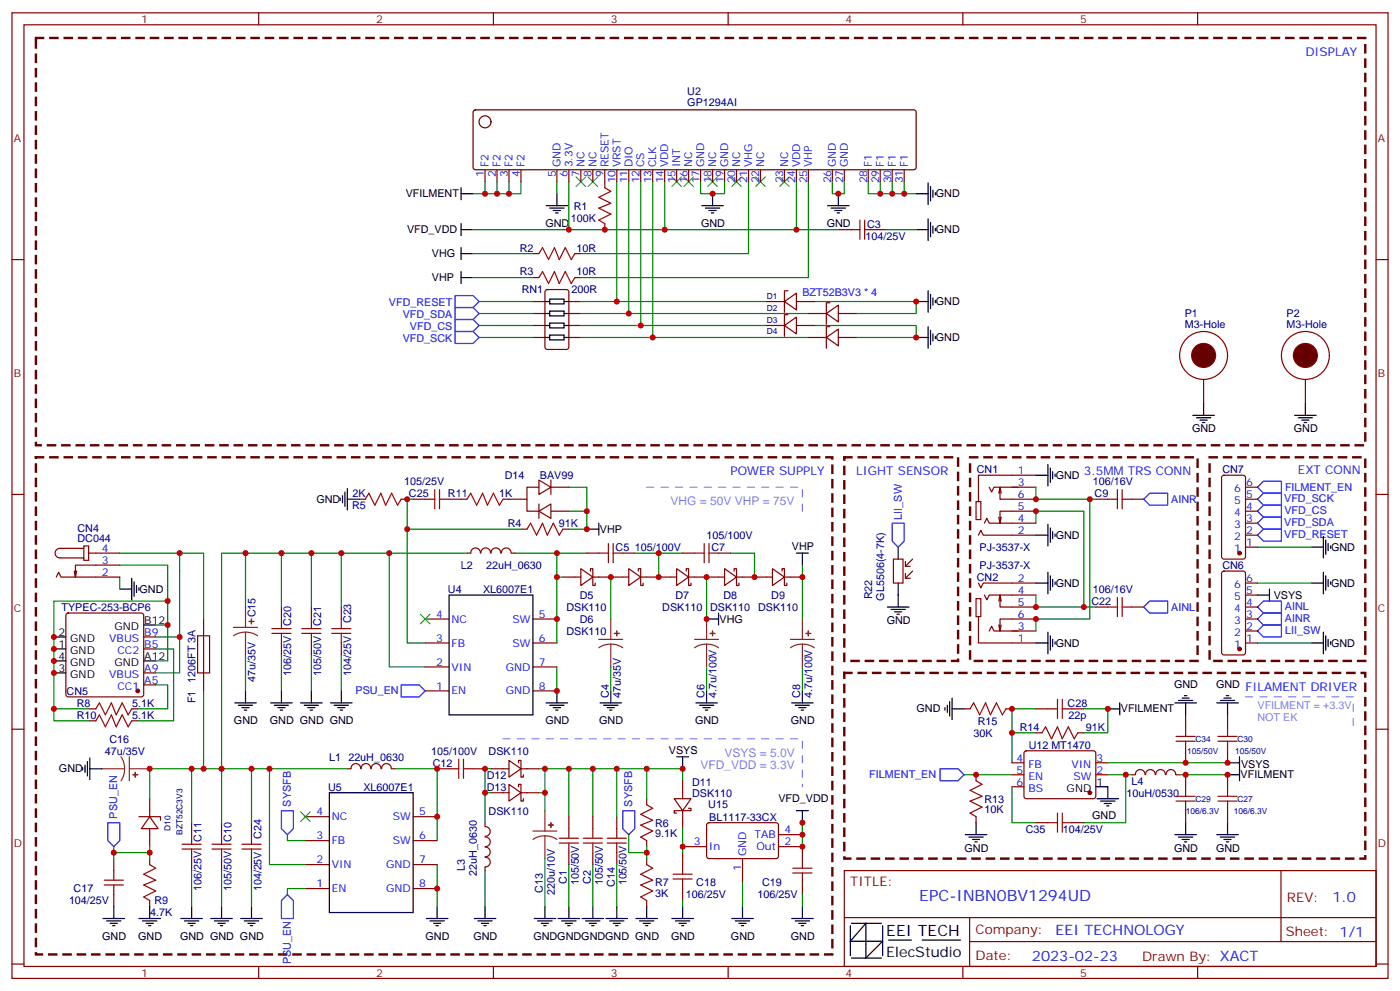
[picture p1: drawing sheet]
<svg xmlns="http://www.w3.org/2000/svg" width="412mm" height="292mm" viewBox="0 0 412 292" stroke-linecap="round" stroke-linejoin="round" font-family="sans-serif">
<g fill="none" stroke="#870000" stroke-width=".35">
<path d="M3.5 3.8h405.4v284.3h-405.4zM7.1 7.3h398.2v277.3h-398.2zM76.2 3.8v3.5M145.3 3.8v3.5M214.5 3.8v3.5M283.6 3.8v3.5M352.8 3.8v3.5M178.2 53.5v1.8M3.5 76.4h3.6M157 74.7h1.7M169.3 74.7h1.8M178.2 65.9v1.7"/>
<path d="M246.9 67.6h3.6M257.5 67.6h3.6M405.3 76.4h3.6M157 81.7h1.7M157 88.8h3.5M157 92.3h3.5M157 95.8h3.5M157 99.4h3.5M160.7 85.5l.5-.2h5.7l.6 .4 .1 16.5-.5 .6-5.9 .1-.6-.5-.1-16.4zM167.6 88.8h3.5M167.6 92.3h3.5M167.6 95.8h3.5"/>
<path d="M167.6 99.4h3.5M169.3 81.7h1.8M225.8 88.8h5.3M225.8 95.8h5.3M231.1 88.8l3.5-2.5v5zM231.1 95.8l3.5-2.4v4.9zM232.1 85.6h-1v6.4M232.1 92.7h-1v6.3M234.6 88.8h5.3M234.6 95.8h5.3M238.1 92.3h5.3M238.1 99.4h5.3"/>
<path d="M243.4 92.3l3.5-2.4v4.9zM243.4 99.4l3.5-2.5v4.9zM244.5 89.1h-1.1v6.4M244.5 96.2h-1.1v6.4M246.9 92.3h5.3M246.9 99.4h5.3M305.2 139.9h-17v7.8M3.5 145.6h3.6M287.5 147.7h1.4v5.3h-1.4zM288.2 157.6l.7-1.4 .7 1.4h15.6M290 154.1l.7-1.5 .7 1.5h13.8M291.4 143.5l.7 1.4 .7-1.4h7.1"/>
<path d="M294.2 145.2l.4-1.7v3.5h10.6M294.2 152.3l.4 1.8M294.6 143.5l.3 1.7M298.1 143.5h7.1M305.2 150.5h-10.6v3.6l.3-1.8M322.8 147h3.5M333.4 147h3.5M360.1 140.2l.4-.3h5.7l.6 .5 .1 23.5-.5 .7h-5.9l-.6-.4-.1-23.5zM366.9 147h3.5M366.9 143.5h3.5M366.9 150.5h3.5M366.9 154.1h3.5"/>
<path d="M366.9 157.6h3.5M405.3 145.6h3.6M82.9 178.8v3.5M91.7 178.8v3.5M100.5 178.8v3.5M137.6 162.9h1M138.7 162.9a1.41 1.41 0 0 1 1.4-1.6 1.41 1.41 0 0 1 1.4 1.6M141.7 162.9a1.41 1.41 0 0 1 1.4-1.6 1.41 1.41 0 0 1 1.4 1.6M144.7 162.9a1.41 1.41 0 0 1 1.4-1.6 1.41 1.41 0 0 1 1.4 1.6M147.7 162.9a1.41 1.41 0 0 1 1.4-1.6 1.41 1.41 0 0 1 1.4 1.6M150.6 162.9h1.1M165.8 169.9h5.3"/>
<path d="M171.1 167.5l3.5 2.4-3.5 2.5zM172.9 162.9h3.5M173.9 168.2v-.7h.7v4.9h.7v-.7M174.6 169.9h10.6M183.4 162.9h3.6M185.2 167.5l3.5 2.4-3.5 2.5zM188 168.2v-.7h.7v4.9h.7v-.7M188.7 169.9h10.6M199.3 167.5l3.5 2.4-3.5 2.5zM201.1 162.9h3.5M202.1 168.2v-.7h.7v4.9h.8v-.7M202.8 169.9h10.6"/>
<path d="M211.7 162.9h3.5M213.4 167.5l3.6 2.4-3.6 2.5zM216.3 168.2v-.7h.7v4.9h.7v-.7M217 169.9h10.5M227.5 167.5l3.6 2.4-3.6 2.5zM230.4 168.2v-.7h.7v4.9h.7v-.7M231.1 169.9h5.3M263.2 164.6h2.8v7.1h-2.8zM266.7 168.9v1.4h1.4M266.7 165.3v1.5h1.4M268.8 168.2l-2.1 2.1M268.8 164.6l-2.1 2.2"/>
<path d="M287.5 176.3h1.4v5.3h-1.4zM288.2 171.7l.7 1.4 .7-1.4h15.6M290 175.2l.7 1.4 .7-1.4h13.8M294.6 175.2l-.4 1.8M294.9 177l-.3-1.8v3.6h10.6M322.8 178.8h3.5M333.4 178.8h3.5M360.1 168.4l.4-.2h5.7l.6 .4 .1 23.6-.5 .6-5.9 .1-.6-.5-.1-23.5zM366.9 178.8h3.5M366.9 175.2h3.5M366.9 171.7h3.5M366.9 161.1h3.5"/>
<path d="M19.6 180.7l.5-.2h21.5l.5 .2 .2 .5v23.3l-.2 .5-.5 .2h-21.5l-.5-.2-.2-.5v-23.3zM42.3 198.2h3.6M42.3 191.1h3.6M42.3 187.6h3.6M58.2 187.2h3.5v11h-3.5zM60 182.3v21.1M82.9 189.3v3.6M91.7 189.3v3.6M100.5 189.3v3.6M125.2 196.4h7.1M125.2 189.3h7.1M125.2 182.3h7.1"/>
<path d="M157 196.4h7M157 189.3h7M157 182.3h7M288.2 181.6v7.7h17M291.4 185.8l.7-1.4 .7 1.4h7.1M294.9 184l-.3 1.8M298.1 185.8h7.1M305.2 182.3h-10.6v3.5l-.4-1.8M366.9 189.3h3.5M366.9 182.3h3.5M366.9 185.8h3.5M3.5 214.7h3.6"/>
<path d="M26.5 208.7h1.7M26.5 212.3h1.7M38.8 208.7h1.8M38.8 212.3h1.8M42.3 201.7h3.6M125.2 203.4h7.1M157 203.4h7M284 208.7h1.8M296.3 208.7h1.8M305.2 215.8h1.7M305.2 208.7h3.5M315.7 208.7h3.6"/>
<path d="M317.5 215.8h1.8M349.2 210.5v3.5M361.6 210.5v3.5M405.3 214.7h3.6M44.1 235.2v5.3M106.2 226.4a1.41 1.41 0 0 0-1.4-1.6 1.41 1.41 0 0 0-1.4 1.6h-1.1M106.4 226.4a1.41 1.41 0 0 1 1.4-1.6 1.41 1.41 0 0 1 1.4 1.6M109.4 226.4a1.41 1.41 0 0 1 1.4-1.6 1.41 1.41 0 0 1 1.4 1.6M112.4 226.4a1.41 1.41 0 0 1 1.4-1.6 1.41 1.41 0 0 1 1.4 1.6M115.4 226.4h1M128.8 226.4h3.5M139.3 226.4h3.6"/>
<path d="M144.6 226.4h5.3M144.6 233.4h5.3M149.9 223.9l3.6 2.5-3.6 2.4zM149.9 231l3.6 2.4-3.6 2.5zM152.8 224.6v-.7h.7v4.9h.7v-.7M152.8 231.7v-.7h.7v4.9h.7v-.7M153.5 226.4h5.2M153.5 233.4h5.2M190.5 235.2v1.8M198.6 235.2h5l-2.5 3.5zM201.1 229.9v5.3M201.1 238.7v5.3"/>
<path d="M202.8 238h.8v.7h-5v.7h.7M287.5 228.1v1.8M298.1 228.1h3.5M298.1 224.6h3.5M298.1 231.7h3.5M301.9 221.3l.4-.2h20.1l.4 .7-.1 13-.6 .4-20-.1-.5-.6v-12.7zM322.8 228.1h3.5M322.8 224.6h3.5M333.4 228.1h1M334.5 228.1a1.41 1.41 0 0 1 1.4-1.5 1.41 1.41 0 0 1 1.4 1.5M337.5 228.1a1.41 1.41 0 0 1 1.4-1.5 1.41 1.41 0 0 1 1.4 1.5M340.5 228.1a1.41 1.41 0 0 1 1.4-1.5 1.41 1.41 0 0 1 1.4 1.5"/>
<path d="M343.5 228.1a1.41 1.41 0 0 1 1.4-1.5 1.41 1.41 0 0 1 1.4 1.5M346.4 228.1h1.1M349.2 221.1v3.5M349.2 228.1v3.6M349.2 238.7v3.6M361.6 221.1v3.5M361.6 228.1v3.6M361.6 238.7v3.6M33.5 252.8v3.6M40.9 240.5h6.4v1M44.1 240.5l2.5 3.5h-5zM44.1 244v5.3"/>
<path d="M44.1 252.8v1.8M56.4 242.3v3.5M56.4 252.8v3.6M65.3 242.3v3.5M65.3 252.8v3.6M74.1 242.3v3.5M74.1 252.8v3.6M90 254.6h7M90 247.5h7M90 240.5h7M121.7 254.6h7.1M121.7 247.5h7.1"/>
<path d="M121.7 240.5h7.1M142.9 242.3v1M142.9 255.3v1.1M142.9 252.5a1.41 1.41 0 0 1 1.5 1.4 1.41 1.41 0 0 1-1.5 1.4M142.9 243.4a1.41 1.41 0 0 1 1.5 1.4 1.41 1.41 0 0 1-1.5 1.4M142.9 249.5a1.41 1.41 0 0 1 1.5 1.4 1.41 1.41 0 0 1-1.5 1.4M142.9 246.5a1.41 1.41 0 0 1 1.5 1.4 1.41 1.41 0 0 1-1.5 1.4M167.6 240.5v3.5M167.6 251.1v3.5M174.6 240.5v3.5M174.6 251.1v3.5M181.7 240.5v3.5"/>
<path d="M181.7 251.1v3.5M190.5 247.5v1.8M190.5 252.8v1.8M201.1 249.3h7M201.1 251.1v3.5M208.4 242.5l.4-.2h20.1l.4 .7-.1 9.4-.6 .4h-20l-.5-.7v-9.1zM218.7 252.8v7.1M229.3 249.3h7.1v3.5M229.3 245.8h7.1M236.4 259.9v3.5M248.7 256.4h156.6v28.2h-156.6zM287.5 240.5v1.8"/>
<path d="M305.2 242.3h3.5M315.7 242.3h3.6M377.3 256.4v20.9M33.5 263.4v3.5M44.1 265.2v1.7M90 261.7h7M121.7 261.7h7.1M190.5 265.2v1.7M201.1 261.7v3.5M248.7 270.2h156.5M285.6 277.3h119.6M285.6 270.2v14.1"/>
<path d="M3.5 283.9h3.6M76.2 284.6v3.5M145.3 284.6v3.5M214.5 284.6v3.5M283.6 284.6v3.5M352.8 284.6v3.5M405.3 283.9h3.6"/>
<circle cx="354.5" cy="104.7" r="7.1"/>
</g>
<g fill="none" stroke="#000" stroke-width=".35">
<path d="M135.8 55.3v3.5M135.8 57h3.5M164 57v3.6M209.9 57v3.6M269.9 57h3.5M273.4 53.9v6.3M274.1 54.9v4.3M274.8 56v2.1M275.5 56.7v.7M135.8 67.6h3.5M135.8 65.9v3.5M135.8 72.9v3.5"/>
<path d="M135.8 80v3.5M135.8 74.7h3.5M160.9 60.6h6.3M161.9 61.3h4.3M163 62h2.1M163.7 62.7h.7M206.7 60.6h6.4M207.8 61.3h4.2M208.8 62h2.2M209.5 62.7h.8M269.9 67.6h3.5M273.4 64.5v6.3"/>
<path d="M274.1 65.5v4.2M274.8 66.6v2.1M275.5 67.3v.7M135.8 81.7h3.5M160.5 88.8h1.4M160.5 92.3h1.4M160.5 95.8h1.4M160.5 99.4h1.4M161.9 88.1h4.3v1.4h-4.3zM161.9 91.6h4.3v1.4h-4.3zM161.9 95.1h4.3v1.5h-4.3zM161.9 98.7h4.3v1.4h-4.3z"/>
<path d="M166.2 88.8h1.4M166.2 92.3h1.4M166.2 95.8h1.4M166.2 99.4h1.4M269.9 88.8h3.5M269.9 99.4h3.5M273.4 85.6v6.4M273.4 96.2v6.4M274.1 86.7v4.2M274.1 97.3v4.2M274.8 87.7v2.2M274.8 98.3v2.1"/>
<path d="M275.5 88.4v.7M275.5 99v.7M305.2 139.9h3.5M308.7 136.8v6.3M309.4 137.8v4.3M310.1 138.9v2.1M310.8 139.6v.7M305.2 157.6h3.5M308.7 154.4v6.4M309.4 155.5v4.2M310.1 156.5v2.1M310.8 157.2v.7"/>
<path d="M389.8 157.9v6.4M390.5 159v4.2M35.3 173.5h3.5M38.8 170.3v6.3M39.5 171.3v4.3M40.2 172.4v2.1M40.9 173.1v.7M132.3 175.2h24.7v35.3h-24.7zM234.6 162.9h3.5M236.4 162.9v3.5M261.4 178.8h6.4M262.5 179.5h4.2"/>
<path d="M264.6 161.1v3.5M264.6 171.7v7.1M305.2 171.7h3.5M308.7 168.5v6.4M309.4 169.6v4.2M310.1 170.6v2.2M310.8 171.3v.7M370.4 175.2h3.5M373.9 173.5v3.5M386.3 171.7h3.5M386.3 161.1h3.5M389.8 168.5v6.4"/>
<path d="M390.5 169.6v4.2M391.2 160.1v2.1M391.2 170.6v2.2M391.9 160.8v.7M391.9 171.3v.7M15.9 194.6h3.5M15.9 187.6h3.5M15.9 191.1h3.5M15.9 198.2h3.5M42.3 194.6h3.6M42.3 184h3.6M208.1 182.3h3.6"/>
<path d="M211.7 180.5v3.5M263.5 180.2h2.1M264.2 180.9h.7M305.2 189.3h3.5M308.7 186.2v6.3M309.4 187.2v4.3M310.1 188.3v2.1M310.8 189v.7M386.3 189.3h3.5M389.8 186.2v6.3M390.5 187.2v4.3M391.2 188.3v2.1"/>
<path d="M391.9 189v.7M69.1 207h6.4M70.2 207.7h4.2M71.3 208.4h2.1M72 209.1h.7M72.3 203.4v3.6M79.7 207h6.4M80.8 207.7h4.2M81.8 208.4h2.2M82.5 209.1h.8M82.9 203.4v3.6M88.5 207h6.4"/>
<path d="M89.6 207.7h4.2M90.7 208.4h2.1M91.4 209.1h.7M91.7 203.4v3.6M97.4 207h6.3M98.4 207.7h4.3M99.5 208.4h2.1M100.2 209.1h.7M100.5 203.4v3.6M160.9 207h6.3M161.9 207.7h4.3M163 208.4h2.1"/>
<path d="M163.7 209.1h.7M164 203.4v3.6M176.7 207h6.4M177.8 207.7h4.2M178.9 208.4h2.1M179.6 209.1h.7M179.9 203.4v3.6M205 207h6.3M206 207.7h4.3M207.1 208.4h2.1M207.8 209.1h.7M208.1 203.4v3.6"/>
<path d="M233.2 207h6.3M234.2 207.7h4.3M235.3 208.4h2.1M236 209.1h.7M236.4 203.4v3.6M278.3 208.4v.7M279 207.7v2.1M279.8 206.6v4.3M280.5 208.7h3.5M280.5 205.6v6.3M326.3 208.7h3.5M329.8 207v3.5"/>
<path d="M346.1 207h6.3M347.1 206.3h4.3M348.2 205.6h2.1M348.9 204.9h.7M349.2 207v3.5M358.4 207h6.4M359.5 206.3h4.2M360.5 205.6h2.2M361.2 204.9h.7M361.6 207v3.5M24.3 226v.7M25 225.3v2.1"/>
<path d="M25.8 224.3v4.2M26.5 226.4h3.5M26.5 223.2v6.4M97 233.4h24.7v35.3h-24.7zM199.3 222.8h3.5M201.1 222.8v3.6M234.6 238.7h3.5M236.4 238.7v3.6M322.8 231.7h3.5v3.5M323.1 235.2h6.4M324.2 235.9h4.2M325.3 236.6h2.1"/>
<path d="M326 237.3h.7M361.6 224.6h3.5M361.6 228.1h3.5M365.1 222.8v7.1M284.3 245.8h6.4M285.4 246.5h4.2M286.5 247.2h2.1M287.2 247.9h.7M287.5 242.3v3.5M346.1 245.8h6.3M347.1 246.5h4.3M348.2 247.2h2.1"/>
<path d="M348.9 247.9h.7M349.2 242.3v3.5M358.4 245.8h6.4M359.5 246.5h4.2M360.5 247.2h2.2M361.2 247.9h.7M361.6 242.3v3.5M30.3 270.5h6.4M31.4 271.2h4.2M32.5 271.9h2.1M33.2 272.6h.7M33.5 266.9v3.6"/>
<path d="M40.9 270.5h6.4M42 271.2h4.2M43 271.9h2.2M43.7 272.6h.7M44.1 266.9v3.6M53.3 270.5h6.3M54.3 271.2h4.3M55.4 271.9h2.1M56.1 272.6h.7M56.4 266.9v3.6M62.1 270.5h6.3M63.1 271.2h4.3"/>
<path d="M64.2 271.9h2.1M64.9 272.6h.7M65.3 266.9v3.6M70.9 270.5h6.4M72 271.2h4.2M73 271.9h2.1M73.7 272.6h.7M74.1 266.9v3.6M125.6 270.5h6.3M126.6 271.2h4.3M127.7 271.9h2.1M128.4 272.6h.7"/>
<path d="M128.8 266.9v3.6M139.7 270.5h6.3M140.8 271.2h4.2M141.8 271.9h2.1M142.5 272.6h.7M142.9 266.9v3.6M157.3 270.5h6.4M158.4 271.2h4.2M159.5 271.9h2.1M160.2 272.6h.7M160.5 266.9v3.6M164.4 270.5h6.3"/>
<path d="M165.5 271.2h4.2M166.5 271.9h2.1M167.2 272.6h.7M167.6 266.9v3.6M171.4 270.5h6.4M172.5 271.2h4.2M173.6 271.9h2.1M174.3 272.6h.7M174.6 266.9v3.6M178.5 270.5h6.4M179.6 271.2h4.2M180.6 271.9h2.1"/>
<path d="M181.3 272.6h.7M181.7 266.9v3.6M187.3 270.5h6.4M188.4 271.2h4.2M189.4 271.9h2.2M190.1 272.6h.8M190.5 266.9v3.6M197.9 270.5h6.4M199 271.2h4.2M200 271.9h2.1M200.7 272.6h.7M201.1 266.9v3.6"/>
<path d="M215.5 270.5h6.4M216.6 271.2h4.2M217.7 271.9h2.1M218.4 272.6h.7M218.7 266.9v3.6M233.2 270.5h6.3M234.2 271.2h4.3M235.3 271.9h2.1M236 272.6h.7M236.4 266.9v3.6M250.5 272.6v8.8M250.8 271.9h8.8"/>
<path d="M255.1 271.9l-4.6 5.3h9.5l-4.9 4.9zM260 272.6v8.8M261.8 276.8h6.7M271.6 276.8h11.3M250.8 282.1h8.8"/>
</g>
<g fill="none" stroke="#008700" stroke-width=".35">
<path d="M142.9 53.5v3.5h-3.6M146.4 53.5v3.5h-3.5M149.9 53.5v3.5h-3.5M153.5 53.5v3.5h-3.6M164 53.5v3.5M167.6 53.5v14.1h-28.3M181.7 53.5v35.3M185.2 53.5v38.8M188.7 53.5v42.3M192.3 53.5v45.9M195.8 53.5v14.1M206.4 53.5v3.5h7v-3.5"/>
<path d="M220.5 53.5v21.2h-49.4M234.6 53.5v14.1h-67M238.1 53.5v28.2h-67M255.8 53.5v3.5h14.1M259.3 53.5v3.5M262.8 53.5v3.5M266.3 53.5v3.5M139.3 74.7h17.7M234.6 67.6h12.3M261.1 67.6h8.8M139.3 81.7h17.7M141.1 88.8h15.9"/>
<path d="M141.1 92.3h15.9M141.1 95.8h15.9M141.1 99.4h15.9M171.1 92.3h67M171.1 88.8h54.7M171.1 95.8h54.7M171.1 99.4h67M239.9 88.8h30v3.5h-17.7M239.9 95.8h30v3.6h-17.7M121.7 147h-1.8v42.3h5.3M305.2 154.1v-3.6h14.1v28.3h-14.1v-3.6M305.2 143.5v3.5h15.8v35.3h-15.8v3.5"/>
<path d="M321 147h1.8M35.3 166.4h14.1v17.6h-3.5M35.3 162.9h17.6v35.3h-7M49.4 177h-33.5v35.3h10.6M52.9 162.9h7.1v19.4M72.3 162.9h-7v79.4M82.9 162.9v15.9M91.7 162.9h-19.4v15.9M100.5 162.9v15.9M114.7 162.9v33.5h10.5M137.6 162.9h-45.9v15.9M151.7 162.9h12.3v26.4"/>
<path d="M164 162.9h8.9M164 169.9h1.8M179.9 169.9v12.4M187 162.9h7v7M194 162.9h7.1M208.1 169.9v12.4M215.2 162.9h7v7M236.4 166.4v15.9M319.3 178.8h3.5M370.4 161.1h15.9M370.4 171.7h15.9M45.9 191.1h5.3v21.2h-10.6"/>
<path d="M45.9 187.6h7M49.4 184v10.6h-3.5M72.3 192.9v10.5M82.9 192.9v10.5M91.7 192.9v10.5M100.5 192.9v10.5M164 196.4v7M179.9 196.4v7M208.1 196.4v7M236.4 196.4v7M370.4 189.3h15.9M15.9 208.7h10.6"/>
<path d="M45.9 201.7h3.5v7h-8.8M60 203.4v23M305.2 215.8h-7.1v8.8M305.2 208.7h-7.1v7.1M319.3 208.7h7v7.1h-7M56.4 226.4h-12.3v8.8M74.1 226.4v15.9M79.4 226.4v28.2h10.6M102.3 226.4h-45.9v15.9M116.4 226.4h12.4v21.1M142.9 233.4h1.7M144.6 226.4h-1.7v15.9"/>
<path d="M158.7 226.4h1.8v12.3M158.7 233.4h1.8M160.5 226.4h7.1v14.1M167.6 226.4h14.1v14.1M174.6 226.4v14.1M181.7 226.4h8.8v8.8M190.5 226.4h10.6v3.5M284 228.1h14.1M298.1 231.7v10.6h7.1M326.3 228.1h5.3v14.2h-12.3M326.3 224.6h35.3M331.6 228.1h1.8"/>
<path d="M347.5 228.1h14.1M33.5 249.3v1.8h10.6v-1.8M33.5 251.1v1.7M44.1 251.1v1.7M56.4 256.4v10.5M65.3 256.4v10.5M74.1 256.4v10.5M84.7 245.8v1.7h5.3M128.8 254.6v12.3M142.9 256.4v10.5M160.5 252.8v14.1M167.6 254.6v12.3"/>
<path d="M174.6 254.6v12.3M181.7 254.6v12.3M185.2 245.8v5.3h5.3M190.5 249.3v3.5M201.1 244v7.1M218.7 259.9v7M236.4 242.3v7M90 261.7h-5.3v1.7M201.1 265.2v1.7M236.4 263.4v3.5"/>
</g>
<g fill="none" stroke="#a10000" stroke-width=".35">
<path d="M178.2 55.3l1.7 1-3.5 1.8 3.5 1.8-3.5 1.4 3.5 1.7-3.5 1.8 1.8 1.1M158.7 74.7l1.1-1.8 1.8 3.5 1.7-3.5 1.4 3.5 1.8-3.5 1.8 3.5 1-1.7M250.5 67.6h2.8M253.3 64.8v5.6M254.7 67.6h2.8M254.7 64.8v5.6M158.7 81.7l1.1-1.7 1.8 3.5 1.7-3.5 1.4 3.5 1.8-3.5 1.8 3.5 1-1.8M326.3 147h2.8M329.1 144.2v5.6M330.6 144.2v5.6M330.6 147h2.8M176.4 162.9h2.8"/>
<path d="M179.2 160.1v5.6M180.6 160.1v5.6M180.6 162.9h2.8M204.6 162.9h2.8M207.4 160.1v5.6M208.8 162.9h2.9M208.8 160.1v5.6M326.3 178.8h2.8M329.1 175.9v5.7M330.6 178.8h2.8M330.6 175.9v5.7M80.1 186.5h5.6"/>
<path d="M80.1 185.1h5.6M82.9 182.3v2.8M82.9 186.5v2.8M88.9 186.5h5.6M88.9 185.1h5.6M91.7 182.3v2.8M91.7 186.5v2.8M97.7 186.5h5.7M97.7 185.1h5.7M100.5 182.3v2.8M100.5 186.5v2.8M28.2 208.7l1.1-1.7 1.7 3.5 1.8-3.5 1.4 3.5 1.8-3.5 1.7 3.5 1.1-1.8"/>
<path d="M28.2 212.3l1.1-1.8 1.7 3.5 1.8-3.5 1.4 3.5 1.8-3.5 1.7 3.5 1.1-1.7M285.8 208.7l1-1.7 1.8 3.5 1.7-3.5 1.4 3.5 1.8-3.5 1.8 3.5 1-1.8M306.9 215.8l1.1-1.8 1.7 3.6 1.8-3.6 1.4 3.6 1.8-3.6 1.7 3.6 1.1-1.8M308.7 208.7h2.8M311.5 205.9v5.7M312.9 205.9v5.7M312.9 208.7h2.8M346.4 218.3h5.7M346.4 216.9h5.7M349.2 214v2.9M349.2 218.3v2.8M358.8 218.3h5.6"/>
<path d="M358.8 216.9h5.6M361.6 214v2.9M361.6 218.3v2.8M132.3 226.4h2.8M135.1 223.6v5.6M136.5 223.6v5.6M136.5 226.4h2.8M190.5 237l1.8 1-3.6 1.8 3.6 1.7-3.6 1.5 3.6 1.7-3.6 1.8 1.8 1M287.5 229.9l1.8 1.1-3.5 1.7 3.5 1.8-3.5 1.4 3.5 1.8-3.5 1.7 1.7 1.1M311.5 239.4v5.7M312.9 239.4v5.7M346.4 235.9h5.7"/>
<path d="M346.4 234.5h5.7M349.2 231.7v2.8M349.2 235.9v2.8M358.8 235.9h5.6M358.8 234.5h5.6M361.6 231.7v2.8M361.6 235.9v2.8M30.7 259.2h5.6M33.5 256.4v2.8M44.1 254.6l1.8 1.1-3.6 1.7 3.6 1.8-3.6 1.4 3.6 1.8-3.6 1.7 1.8 1.1M53.6 250h5.7M53.6 248.6h5.7"/>
<path d="M56.4 245.8v2.8M56.4 250v2.8M62.4 250h5.7M62.4 248.6h5.7M65.3 245.8v2.8M65.3 250v2.8M71.3 250h5.6M71.3 248.6h5.6M74.1 245.8v2.8M74.1 250v2.8M164.7 248.2h5.7M164.7 246.8h5.7"/>
<path d="M167.6 244v2.8M167.6 248.2v2.9M171.8 248.2h5.6M171.8 246.8h5.6M174.6 244v2.8M174.6 248.2v2.9M178.9 248.2h5.6M178.9 246.8h5.6M181.7 244v2.8M181.7 248.2v2.9M190.5 254.6l1.8 1.1-3.6 1.7 3.6 1.8-3.6 1.4 3.6 1.8-3.6 1.7 1.8 1.1M198.3 258.8h5.6"/>
<path d="M198.3 257.4h5.6M201.1 254.6v2.8M201.1 258.8v2.9M233.5 257.1h5.7M233.5 255.7h5.7M236.4 252.8v2.9M236.4 257.1v2.8M308.7 242.3h2.8M312.9 242.3h2.8M30.7 260.6h5.6M33.5 260.6v2.8"/>
</g>
<g fill="none" stroke="#3c3" stroke-width=".35">
<path d="M169.7 52.1l2.8 2.8M172.5 52.1l-2.8 2.8M173.2 52.1l2.8 2.8M176 52.1l-2.8 2.8M197.9 52.1l2.8 2.8M200.7 52.1l-2.8 2.8M201.4 52.1l2.9 2.8M204.3 52.1l-2.9 2.8M208.5 52.1l2.8 2.8M211.3 52.1l-2.8 2.8M215.5 52.1l2.9 2.8M218.4 52.1l-2.9 2.8"/>
<path d="M222.6 52.1l2.8 2.8M225.4 52.1l-2.8 2.8M229.7 52.1l2.8 2.8M232.5 52.1l-2.8 2.8M123.8 180.9l2.8 2.8M126.6 180.9l-2.8 2.8"/>
</g>
<g fill="none" stroke="#00f" stroke-width=".35">
<path d="M134.1 87h5.2l1.8 1.8-1.8 1.8h-5.2zM134.1 90.6h5.2l1.8 1.7-1.8 1.8h-5.2zM134.1 94.1h5.2l1.8 1.7-1.8 1.8h-5.2zM134.1 97.6h5.2l1.8 1.8-1.8 1.7h-5.2zM262.8 154.1h3.5v5.2l-1.7 1.8-1.8-1.8zM336.9 147l1.8-1.8h5.3v3.6h-5.3zM370.4 143.5l1.8-1.8h5.3v3.5h-5.3zM370.4 147l1.8-1.8h5.3v3.6h-5.3zM370.4 150.5l1.8-1.7h5.3v3.5h-5.3zM370.4 154.1l1.8-1.8h5.3v3.5h-5.3zM370.4 157.6l1.8-1.8h5.3v3.5h-5.3zM336.9 178.8l1.8-1.8h5.3v3.5h-5.3z"/>
<path d="M370.4 178.8l1.8-1.8h5.3v3.5h-5.3zM370.4 182.3l1.8-1.8h5.3v3.5h-5.3zM370.4 185.8l1.8-1.8h5.3v3.6h-5.3zM118.2 201.7h5.3l1.7 1.7-1.7 1.8h-5.3zM82.9 238.7h3.5v5.3l-1.7 1.8-1.8-1.8zM183.4 238.7h3.6v5.3l-1.8 1.8-1.8-1.8zM276.9 226.4h5.3l1.8 1.7-1.8 1.8h-5.3zM31.7 242.3h3.6v5.2l-1.8 1.8-1.8-1.8zM84.7 263.4l1.7 1.8v5.3h-3.5v-5.3z"/>
</g>
<path d="M10.6 11.2h391.6v119.9h-391.6zM10.6 134.7h234.6v146.4h-234.6zM248.7 134.7h33.5v59.9h-33.5zM285.8 134.7h67v59.9h-67zM356.3 134.7h45.9v59.9h-45.9zM248.7 198.2h153.5v54.6h-153.5z" fill="none" stroke="#600" stroke-width=".71" stroke-dasharray="2.1 2.1"/>
<g fill="none" stroke="#8c2424" stroke-width=".35">
<path d="M72.3 178.8v5.9M68.8 184.7h7M72.3 186.2l-1.8 .2-1.7 .8M72.3 186.2l1.9 .2 1.6 .8M72.3 186.2v6.7M176.4 188.3h7M179.9 189.7l-1.8 .2-1.7 .8M179.9 189.7l1.9 .2 1.6 .8M179.9 182.3v6M179.9 189.7v6.7M204.6 188.3h7.1M208.1 189.7l-1.8 .2-1.7 .8"/>
<path d="M208.1 189.7l1.9 .2 1.7 .8M208.1 182.3v6M208.1 189.7v6.7M232.8 188.3h7.1M236.4 189.7l-1.9 .2-1.7 .8M236.4 189.7l1.8 .2 1.7 .8M236.4 182.3v6M236.4 189.7v6.7M30 226.4h6.7M35.6 222.8l.9 1.7 .2 1.9M36.7 226.4l-.3 1.8-.8 1.7M38.1 226.4h6"/>
<path d="M38.1 222.8v7.1M160.5 238.7v6M157 244.7h7M160.5 246.1l-1.8 .3-1.7 .8M160.5 246.1l1.9 .3 1.6 .8M160.5 246.1v6.7"/>
</g>
<g fill="#8c2424" stroke="#8c2424" stroke-width=".35">
<path d="M73.4 183h1.4z"/>
<path d="M74 182.3l.1 1.4z"/>
<path d="M161.6 243h1.4z"/>
<path d="M162.2 242.3l.1 1.4z"/>
<path d="M39.8 227.4l.1 1.4z"/>
<path d="M39.2 228.1h1.4z"/>
<path d="M181 186.5h1.4z"/>
<path d="M181.6 185.8l.1 1.4z"/>
<path d="M209.2 186.5h1.4z"/>
<path d="M209.9 185.8v1.4z"/>
<path d="M237.4 186.5h1.4z"/>
<path d="M238.1 185.8v1.4z"/>
</g>
<path d="M190.5 143.5h45.9v7M148.2 217.6h88.2v14.1M366.9 205.2h31.7v8.8" fill="none" stroke="#69f" stroke-width=".35" stroke-dasharray="2.1 2.1"/>
<g fill="#870000" stroke="#870000" stroke-width=".35">
<circle cx="321" cy="233.4" r=".53"/>
<circle cx="40.6" cy="203.4" r=".53"/>
<circle cx="365.1" cy="191.1" r=".53"/>
<circle cx="365.1" cy="162.9" r=".53"/>
</g>
<circle cx="354.5" cy="104.7" r="3.5" fill="#600" stroke="#870000" stroke-width=".35"/>
<g fill="none" stroke="#870000" stroke-width=".35">
<path d="M354.5 111.7v7.1"/>
<circle cx="384.5" cy="104.7" r="7.1"/>
</g>
<circle cx="384.5" cy="104.7" r="3.5" fill="#600" stroke="#870000" stroke-width=".35"/>
<g fill="none" stroke="#870000" stroke-width=".35">
<path d="M142.9 50v3.5M146.4 50v3.5M149.9 50v3.5M153.5 50v3.5M164 50v3.5M167.6 50v3.5M171.1 50v3.5M174.6 50v3.5M178.2 50v3.5M181.7 50v3.5M185.2 50v3.5M188.7 50v3.5"/>
<path d="M192.3 50v3.5M195.8 50v3.5M199.3 50v3.5M202.8 50v3.5M206.4 50v3.5M209.9 50v3.5M213.4 50v3.5M217 50v3.5M220.5 50v3.5M224 50v3.5M231.1 50v3.5M234.6 50v3.5"/>
<path d="M238.1 50v3.5M245.2 50v3.5M248.7 50v3.5M255.8 50v3.5M259.3 50v3.5M262.8 50v3.5M266.3 50v3.5M384.5 111.7v7.1M105.8 147h1.8M118.2 147h1.7M121.7 147h3.5M132.3 147h5.3"/>
<path d="M148.2 147h7M153.5 155.8h1.7M158.7 150.5l3.6-2.1v4.2zM158.7 141.4l3.6 2.1-3.6 2.1zM158.7 143.5h-3.5v7h3.5M158.7 148.4v4.2M162.3 150.5h5.3M162.3 143.5h5.3M162.3 141.4v4.2M165.8 155.8h1.8M16.6 169.9l.7-1.4 .7 1.4h17.3M22.6 168.2l-.4 1.7"/>
<path d="M24.7 160.8h1.4v4.2h-1.4zM24.7 161.5h-7.1a1.41 1.41 0 0 0-1.4 1.4 1.41 1.41 0 0 0 1.4 1.4h7.1M26.1 162.9h9.2M35.3 166.4h-13.1v3.5l-.3-1.7"/>
</g>
<g fill="none" stroke="#000" stroke-width=".35">
<path d="M246.9 57v3.6M243.8 60.6h6.3M244.8 61.3h4.3M245.9 62h2.1M246.6 62.7h.7M354.5 118.8v3.5M384.5 118.8v3.5M351.4 122.3h6.3M352.4 123h4.3M353.5 123.7h2.1M354.2 124.4h.7M381.4 122.3h6.3"/>
<path d="M382.4 123h4.2M383.5 123.7h2.1M384.2 124.4h.7M100.2 146.6v.8M100.9 145.9v2.2M101.6 144.9v4.2M102.3 147h3.5M102.3 143.8v6.4M172.9 155.8h3.5M176.4 154.1v3.5"/>
</g>
<path d="M88.5 239.1l2.9 2.8M91.4 239.1l-2.9 2.8" fill="none" stroke="#3c3" stroke-width=".35"/>
<g fill="none" stroke="#600" stroke-width=".35">
<path d="M139.6 32.6l.5-.3h129.1l.5 .3 .2 .5v16.2l-.3 .5-.4 .2h-129.1l-.5-.2-.3-.5v-16.2z"/>
<circle cx="142.9" cy="35.9" r="1.76"/>
</g>
<path d="M245.2 53.5v3.5h3.5v-3.5M119.9 155.8h33.6M167.6 143.5h5.3v7h-5.3M172.9 150.5v5.3h-5.3M35.3 169.9v3.6" fill="none" stroke="#008700" stroke-width=".35"/>
<path d="M107.6 147l1.1-1.8 1.7 3.6 1.8-3.6 1.4 3.6 1.8-3.6 1.7 3.6 1.1-1.8M125.2 147h2.9M128.1 144.2v5.6M129.5 144.2v5.6M129.5 147h2.8M137.6 147l1-1.8 1.8 3.6 1.8-3.6 1.4 3.6 1.7-3.6 1.8 3.6 1.1-1.8M155.2 155.8l1.1-1.7 1.7 3.5 1.8-3.5 1.4 3.5 1.8-3.5 1.7 3.5 1.1-1.8" fill="none" stroke="#a10000" stroke-width=".35"/>
<g fill="#c00">
<circle cx="259.3" cy="57" r=".88"/>
<circle cx="262.8" cy="57" r=".88"/>
<circle cx="266.3" cy="57" r=".88"/>
<circle cx="142.9" cy="57" r=".88"/>
<circle cx="146.4" cy="57" r=".88"/>
<circle cx="149.9" cy="57" r=".88"/>
<circle cx="167.6" cy="67.6" r=".88"/>
<circle cx="178.2" cy="67.6" r=".88"/>
<circle cx="195.8" cy="67.6" r=".88"/>
<circle cx="209.9" cy="57" r=".88"/>
<circle cx="234.6" cy="67.6" r=".88"/>
<circle cx="269.9" cy="88.8" r=".88"/>
<circle cx="269.9" cy="99.4" r=".88"/>
<circle cx="181.7" cy="88.8" r=".88"/>
<circle cx="185.2" cy="92.3" r=".88"/>
<circle cx="188.7" cy="95.8" r=".88"/>
<circle cx="192.3" cy="99.4" r=".88"/>
<circle cx="164" cy="182.3" r=".88"/>
<circle cx="164" cy="203.4" r=".88"/>
<circle cx="194" cy="169.9" r=".88"/>
<circle cx="179.9" cy="169.9" r=".88"/>
<circle cx="208.1" cy="169.9" r=".88"/>
<circle cx="194" cy="162.9" r=".88"/>
<circle cx="222.3" cy="169.9" r=".88"/>
<circle cx="164" cy="169.9" r=".88"/>
<circle cx="164" cy="162.9" r=".88"/>
<circle cx="82.9" cy="162.9" r=".88"/>
<circle cx="114.7" cy="162.9" r=".88"/>
<circle cx="65.3" cy="226.4" r=".88"/>
<circle cx="128.8" cy="226.4" r=".88"/>
<circle cx="128.8" cy="240.5" r=".88"/>
<circle cx="128.8" cy="261.7" r=".88"/>
<circle cx="79.4" cy="226.4" r=".88"/>
<circle cx="44.1" cy="251.1" r=".88"/>
<circle cx="33.5" cy="251.1" r=".88"/>
<circle cx="181.7" cy="226.4" r=".88"/>
<circle cx="190.5" cy="251.1" r=".88"/>
<circle cx="236.4" cy="245.8" r=".88"/>
<circle cx="236.4" cy="242.3" r=".88"/>
<circle cx="298.1" cy="208.7" r=".88"/>
<circle cx="298.1" cy="215.8" r=".88"/>
<circle cx="349.3" cy="228.1" r=".88"/>
<circle cx="361.6" cy="224.6" r=".88"/>
<circle cx="349.3" cy="224.6" r=".88"/>
<circle cx="361.6" cy="228.1" r=".88"/>
<circle cx="326.3" cy="208.7" r=".88"/>
<circle cx="287.5" cy="228.1" r=".88"/>
<circle cx="236.4" cy="169.9" r=".88"/>
<circle cx="331.6" cy="228.1" r=".88"/>
<circle cx="305.2" cy="178.8" r=".88"/>
<circle cx="305.2" cy="150.5" r=".88"/>
<circle cx="305.2" cy="182.3" r=".88"/>
<circle cx="305.2" cy="147" r=".88"/>
<circle cx="319.3" cy="178.8" r=".88"/>
<circle cx="321" cy="147" r=".88"/>
<circle cx="56.4" cy="226.4" r=".88"/>
<circle cx="44.1" cy="226.4" r=".88"/>
<circle cx="91.7" cy="162.9" r=".88"/>
<circle cx="72.3" cy="162.9" r=".88"/>
<circle cx="49.4" cy="184" r=".88"/>
<circle cx="49.4" cy="177" r=".88"/>
<circle cx="15.9" cy="187.6" r=".88"/>
<circle cx="15.9" cy="191.1" r=".88"/>
<circle cx="15.9" cy="194.6" r=".88"/>
<circle cx="15.9" cy="198.2" r=".88"/>
<circle cx="15.9" cy="208.7" r=".88"/>
<circle cx="60" cy="226.4" r=".88"/>
<circle cx="52.9" cy="162.9" r=".88"/>
<circle cx="190.5" cy="226.4" r=".88"/>
<circle cx="201.1" cy="226.4" r=".88"/>
<circle cx="52.9" cy="187.6" r=".88"/>
<circle cx="236.4" cy="249.3" r=".88"/>
<circle cx="201.1" cy="249.3" r=".88"/>
<circle cx="100.5" cy="162.9" r=".88"/>
<circle cx="74.1" cy="226.4" r=".88"/>
<circle cx="208.1" cy="182.3" r=".88"/>
<circle cx="160.5" cy="233.4" r=".88"/>
<circle cx="142.9" cy="233.4" r=".88"/>
<circle cx="142.9" cy="226.4" r=".88"/>
<circle cx="160.5" cy="226.4" r=".88"/>
<circle cx="174.6" cy="226.4" r=".88"/>
<circle cx="167.6" cy="226.4" r=".88"/>
<circle cx="246.9" cy="57" r=".88"/>
<circle cx="119.9" cy="155.8" r=".88"/>
<circle cx="119.9" cy="147" r=".88"/>
<circle cx="172.9" cy="150.5" r=".88"/>
<circle cx="172.9" cy="155.8" r=".88"/>
</g>
<text font-size="4.6" fill="#00f" x="270.8" y="265.4">EPC-INBN0BV1294UD</text>
<text font-size="4.6" x="261.1" y="275.8">EEI TECH</text>
<g font-size="4.2" fill="#00f">
<text x="392.5" y="265.6">1.0</text>
<text x="310.9" y="275.2">EEI TECHNOLOGY</text>
<text x="304" y="283">2023-02-23</text>
</g>
<text font-size="4.2" x="261.1" y="281.8">ElecStudio</text>
<g font-size="3.9" fill="#800">
<text x="250.5" y="260.9">TITLE:</text>
<text x="379.1" y="265.6">REV:</text>
<text x="287.4" y="275.1">Company:</text>
<text x="378.7" y="275.8">Sheet: 1/1</text>
<text x="287.4" y="282.8">Date:</text>
<text x="336.4" y="282.9">Drawn By: XACT</text>
</g>
<g font-size="3.5" fill="#00f">
<text x="384.5" y="16.5">DISPLAY</text>
<text x="215.2" y="139.9">POWER SUPPLY</text>
<text x="252.2" y="139.9">LIGHT SENSOR</text>
<text x="319.3" y="139.9">3.5MM TRS CONN</text>
<text x="382.3" y="139.6">EXT CONN</text>
</g>
<g font-size="3.5" fill="#69f">
<text x="197.6" y="148.8">VHG = 50V VHP = 75V</text>
<text x="206.4" y="226.4">VFD_VDD = 3.3V</text>
<text x="213.4" y="222.8">VSYS = 5.0V</text>
</g>
<g font-size="3.2" fill="#800">
<text x="41.6" y="6.8">1</text>
<text x="110.8" y="6.8">2</text>
<text x="179.9" y="6.8">3</text>
<text x="249.1" y="6.8">4</text>
<text x="318.2" y="6.8">5</text>
<text x="4.1" y="41.9">A</text>
<text x="405.9" y="41.9">A</text>
<text x="4.1" y="111">B</text>
<text x="405.9" y="111">B</text>
<text x="4.1" y="180.2">C</text>
<text x="405.9" y="180.2">C</text>
<text x="4.1" y="249.3">D</text>
<text x="405.9" y="249.3">D</text>
<text x="41.6" y="287.6">1</text>
<text x="110.8" y="287.6">2</text>
<text x="179.9" y="287.6">3</text>
<text x="249.1" y="287.6">4</text>
<text x="318.2" y="287.6">5</text>
</g>
<g font-size="3.2" fill="#000080">
<text x="202.5" y="28.1">U2</text>
<text x="202.5" y="31.3">GP1294AI</text>
<text x="168.1" y="65.2">100K</text>
<text x="169" y="61.7">R1</text>
<text x="254.9" y="70.5">104/25V</text>
<text x="255.4" y="67">C3</text>
<text x="153.1" y="74.1">R2</text>
<text x="169.8" y="74.1">10R</text>
<text x="153.1" y="81.1">R3</text>
<text x="169.8" y="81.1">10R</text>
<text x="153.7" y="86.4">RN1</text>
<text x="168.3" y="86.4">200R</text>
<text x="349" y="93.4">P1</text>
<text x="379" y="93.4">P2</text>
<text x="349" y="96.6">M3-Hole</text>
<text x="379" y="96.6">M3-Hole</text>
<text x="119.1" y="142.8">105/25V</text>
<text x="148.7" y="141.1">D14</text>
<text x="159" y="141.1">BAV99</text>
<text x="287.7" y="139.3">CN1</text>
<text x="321.9" y="142.9">106/16V</text>
<text x="360.1" y="139.3">CN7</text>
<text x="103.7" y="149.9">R5</text>
<text x="103.8" y="146.4">2K</text>
<text x="120.5" y="146.4">C25</text>
<text x="132" y="146.4">R11</text>
<text x="147" y="146.4">1K</text>
<text x="322.4" y="146.4">C9</text>
<text x="149.6" y="155.2">R4</text>
<text x="164.6" y="155.2">91K</text>
<text x="22.8" y="159.7">DC044</text>
<text x="22.8" y="156.6">CN4</text>
<text x="208.1" y="158.7">105/100V</text>
<text x="135.8" y="167.5">L2</text>
<text x="143.2" y="167.5">22uH_0630</text>
<text x="181.3" y="162.2">C5</text>
<text x="187" y="162.2">105/100V</text>
<text x="209.6" y="162.2">C7</text>
<text x="288.5" y="162.2">PJ-3537-X</text>
<text x="288.5" y="167.5">PJ-3537-X</text>
<text x="360.1" y="167.5">CN6</text>
<text x="287.7" y="171.1">CN2</text>
<text x="18.1" y="179.9">TYPEC-253-BCP6</text>
<text x="131.9" y="174.6">U4</text>
<text x="142.3" y="174.6">XL6007E1</text>
<text x="166.9" y="179.9">DSK110</text>
<text x="170.8" y="176.4">D5</text>
<text x="195.1" y="179.9">DSK110</text>
<text x="199" y="176.4">D7</text>
<text x="209.2" y="179.9">DSK110</text>
<text x="213.1" y="176.4">D8</text>
<text x="223.3" y="179.9">DSK110</text>
<text x="227.2" y="176.4">D9</text>
<text x="256.9" y="176.5" transform="rotate(-90 256.9 176.5)">R22</text>
<text x="260.4" y="176.8" transform="rotate(-90 260.4 176.8)">GL5506(4-7K)</text>
<text x="321.5" y="178.2">C22</text>
<text x="321.9" y="174.6">106/16V</text>
<text x="75.3" y="181.8" transform="rotate(-90 75.3 181.8)">C15</text>
<text x="85.8" y="184.4" transform="rotate(-90 85.8 184.4)">C20</text>
<text x="94.6" y="184.4" transform="rotate(-90 94.6 184.4)">C21</text>
<text x="103.5" y="183.5" transform="rotate(-90 103.5 183.5)">C23</text>
<text x="170.8" y="183.4">D6</text>
<text x="166.9" y="186.9">DSK110</text>
<text x="57.6" y="201" transform="rotate(-90 57.6 201)">1206FT 3A</text>
<text x="75.3" y="200.8" transform="rotate(-90 75.3 200.8)">47u/35V</text>
<text x="85.8" y="199" transform="rotate(-90 85.8 199)">106/25V</text>
<text x="94.6" y="199" transform="rotate(-90 94.6 199)">105/50V</text>
<text x="103.5" y="199" transform="rotate(-90 103.5 199)">104/25V</text>
<text x="19.6" y="204.6">CN5</text>
<text x="22.6" y="208.1">R8</text>
<text x="38.9" y="208.1">5.1K</text>
<text x="57.6" y="207.1" transform="rotate(-90 57.6 207.1)">F1</text>
<text x="179.3" y="205.6" transform="rotate(-90 179.3 205.6)">C4</text>
<text x="182.8" y="205.7" transform="rotate(-90 182.8 205.7)">47u/35V</text>
<text x="207.5" y="205.6" transform="rotate(-90 207.5 205.6)">C6</text>
<text x="211.1" y="205.7" transform="rotate(-90 211.1 205.7)">4.7u/100V</text>
<text x="235.7" y="205.6" transform="rotate(-90 235.7 205.6)">C8</text>
<text x="239.3" y="205.7" transform="rotate(-90 239.3 205.7)">4.7u/100V</text>
<text x="314.5" y="208.1">C28</text>
<text x="22.6" y="211.6">R10</text>
<text x="38.9" y="211.6">5.1K</text>
<text x="288" y="213.4">R15</text>
<text x="300.4" y="215.2">R14</text>
<text x="314.8" y="211.6">22p</text>
<text x="319.8" y="215.1">91K</text>
<text x="32.3" y="218.7">C16</text>
<text x="286.7" y="216.9">30K</text>
<text x="303.1" y="220.5">U12 MT1470</text>
<text x="30.9" y="222.2">47u/35V</text>
<text x="96.9" y="224">L1</text>
<text x="102.6" y="224">22uH_0630</text>
<text x="127" y="222.2">105/100V</text>
<text x="127.5" y="225.8">C12</text>
<text x="143.9" y="222.2">DSK110</text>
<text x="96.7" y="232.8">U5</text>
<text x="107" y="232.8">XL6007E1</text>
<text x="143.4" y="229.3">D12</text>
<text x="143.4" y="232.8">D13</text>
<text x="203.9" y="231.4">D11</text>
<text x="333.3" y="231">L4</text>
<text x="143.9" y="239.9">DSK110</text>
<text x="203.9" y="234.5">DSK110</text>
<text x="208.6" y="238.1">U15</text>
<text x="290" y="239.5">10K</text>
<text x="290" y="236.4">R13</text>
<text x="331.8" y="234.6">10uH/0530</text>
<text x="193" y="243.4">R6</text>
<text x="208.9" y="241.6">BL1117-33CX</text>
<text x="302.1" y="245.2">C35</text>
<text x="313.1" y="245.2">104/25V</text>
<text x="59.4" y="247.9" transform="rotate(-90 59.4 247.9)">C11</text>
<text x="68.2" y="247.9" transform="rotate(-90 68.2 247.9)">C10</text>
<text x="77" y="247" transform="rotate(-90 77 247)">C24</text>
<text x="193" y="246.6">9.1K</text>
<text x="136.9" y="256.4" transform="rotate(-90 136.9 256.4)">L3</text>
<text x="140.5" y="257.8" transform="rotate(-90 140.5 257.8)">22uH_0630</text>
<text x="21.7" y="262.8">C17</text>
<text x="59.4" y="262.5" transform="rotate(-90 59.4 262.5)">106/25V</text>
<text x="68.2" y="262.5" transform="rotate(-90 68.2 262.5)">105/50V</text>
<text x="77" y="262.5" transform="rotate(-90 77 262.5)">104/25V</text>
<text x="159.9" y="262.9" transform="rotate(-90 159.9 262.9)">C13</text>
<text x="163.4" y="263.4" transform="rotate(-90 163.4 263.4)">220u/10V</text>
<text x="167" y="260.2" transform="rotate(-90 167 260.2)">C1</text>
<text x="170.5" y="260.7" transform="rotate(-90 170.5 260.7)">105/50V</text>
<text x="174" y="260.2" transform="rotate(-90 174 260.2)">C2</text>
<text x="177.5" y="260.7" transform="rotate(-90 177.5 260.7)">105/50V</text>
<text x="181.1" y="261.1" transform="rotate(-90 181.1 261.1)">C14</text>
<text x="184.6" y="260.7" transform="rotate(-90 184.6 260.7)">105/50V</text>
<text x="193" y="261">R7</text>
<text x="205.1" y="261">C18</text>
<text x="224.5" y="261">C19</text>
<text x="20.3" y="266.3">104/25V</text>
<text x="44.2" y="269.9">4.7K</text>
<text x="45.5" y="266.3">R9</text>
<text x="193" y="264.2">3K</text>
<text x="202" y="264.6">106/25V</text>
<text x="223.2" y="264.6">106/25V</text>
</g>
<g font-size="3.2" fill="#00f">
<text x="142.5" y="52" transform="rotate(-90 142.5 52)">1</text>
<text x="143.9" y="49.3" transform="rotate(-90 143.9 49.3)">F2</text>
<text x="146" y="52" transform="rotate(-90 146 52)">2</text>
<text x="147.5" y="49.3" transform="rotate(-90 147.5 49.3)">F2</text>
<text x="149.6" y="52" transform="rotate(-90 149.6 52)">3</text>
<text x="151" y="49.3" transform="rotate(-90 151 49.3)">F2</text>
<text x="153.1" y="52" transform="rotate(-90 153.1 52)">4</text>
<text x="154.5" y="49.3" transform="rotate(-90 154.5 49.3)">F2</text>
<text x="163.7" y="52" transform="rotate(-90 163.7 52)">5</text>
<text x="165.1" y="49.3" transform="rotate(-90 165.1 49.3)">GND</text>
<text x="167.2" y="52" transform="rotate(-90 167.2 52)">6</text>
<text x="168.6" y="49.3" transform="rotate(-90 168.6 49.3)">3.3V</text>
<text x="170.7" y="52" transform="rotate(-90 170.7 52)">7</text>
<text x="172.2" y="49.3" transform="rotate(-90 172.2 49.3)">NC</text>
<text x="174.3" y="52" transform="rotate(-90 174.3 52)">8</text>
<text x="175.7" y="49.3" transform="rotate(-90 175.7 49.3)">NC</text>
<text x="177.8" y="52" transform="rotate(-90 177.8 52)">9</text>
<text x="179.2" y="49.3" transform="rotate(-90 179.2 49.3)">RESET</text>
<text x="182.7" y="49.3" transform="rotate(-90 182.7 49.3)">VRST</text>
<text x="186.3" y="49.3" transform="rotate(-90 186.3 49.3)">DIO</text>
<text x="189.8" y="49.3" transform="rotate(-90 189.8 49.3)">CS</text>
<text x="193.3" y="49.3" transform="rotate(-90 193.3 49.3)">CLK</text>
<text x="196.8" y="49.3" transform="rotate(-90 196.8 49.3)">VDD</text>
<text x="200.4" y="49.3" transform="rotate(-90 200.4 49.3)">INT</text>
<text x="203.9" y="49.3" transform="rotate(-90 203.9 49.3)">NC</text>
<text x="207.4" y="49.3" transform="rotate(-90 207.4 49.3)">GND</text>
<text x="211" y="49.3" transform="rotate(-90 211 49.3)">NC</text>
<text x="214.5" y="49.3" transform="rotate(-90 214.5 49.3)">GND</text>
<text x="218" y="49.3" transform="rotate(-90 218 49.3)">NC</text>
<text x="221.5" y="49.3" transform="rotate(-90 221.5 49.3)">VHG</text>
<text x="225.1" y="49.3" transform="rotate(-90 225.1 49.3)">NC</text>
<text x="232.1" y="49.3" transform="rotate(-90 232.1 49.3)">NC</text>
<text x="235.7" y="49.3" transform="rotate(-90 235.7 49.3)">VDD</text>
<text x="239.2" y="49.3" transform="rotate(-90 239.2 49.3)">VHP</text>
<text x="246.2" y="49.3" transform="rotate(-90 246.2 49.3)">GND</text>
<text x="249.8" y="49.3" transform="rotate(-90 249.8 49.3)">GND</text>
<text x="256.8" y="49.3" transform="rotate(-90 256.8 49.3)">F1</text>
<text x="260.3" y="49.3" transform="rotate(-90 260.3 49.3)">F1</text>
<text x="263.9" y="49.3" transform="rotate(-90 263.9 49.3)">F1</text>
<text x="267.4" y="49.3" transform="rotate(-90 267.4 49.3)">F1</text>
<text x="181.3" y="54" transform="rotate(-90 181.3 54)">10</text>
<text x="184.9" y="54" transform="rotate(-90 184.9 54)">11</text>
<text x="188.4" y="54" transform="rotate(-90 188.4 54)">12</text>
<text x="191.9" y="54" transform="rotate(-90 191.9 54)">13</text>
<text x="195.4" y="54" transform="rotate(-90 195.4 54)">14</text>
<text x="199" y="54" transform="rotate(-90 199 54)">15</text>
<text x="202.5" y="54" transform="rotate(-90 202.5 54)">16</text>
<text x="206" y="54" transform="rotate(-90 206 54)">17</text>
<text x="209.5" y="54" transform="rotate(-90 209.5 54)">18</text>
<text x="213.1" y="54" transform="rotate(-90 213.1 54)">19</text>
<text x="216.6" y="54" transform="rotate(-90 216.6 54)">20</text>
<text x="220.1" y="54" transform="rotate(-90 220.1 54)">21</text>
<text x="223.7" y="54" transform="rotate(-90 223.7 54)">22</text>
<text x="230.7" y="54" transform="rotate(-90 230.7 54)">23</text>
<text x="234.2" y="54" transform="rotate(-90 234.2 54)">24</text>
<text x="237.8" y="54" transform="rotate(-90 237.8 54)">25</text>
<text x="244.8" y="54" transform="rotate(-90 244.8 54)">26</text>
<text x="248.4" y="54" transform="rotate(-90 248.4 54)">27</text>
<text x="255.4" y="54" transform="rotate(-90 255.4 54)">28</text>
<text x="258.9" y="54" transform="rotate(-90 258.9 54)">29</text>
<text x="262.5" y="54" transform="rotate(-90 262.5 54)">30</text>
<text x="266" y="54" transform="rotate(-90 266 54)">31</text>
<text x="236.4" y="87">BZT52B3V3 * 4</text>
<text x="114.6" y="90.1">VFD_RESET</text>
<text x="118.6" y="93.6">VFD_SDA</text>
<text x="118.6" y="100.7">VFD_SCK</text>
<text x="120.7" y="97.1">VFD_CS</text>
<text x="299.9" y="139.6">1</text>
<text x="299.9" y="143.1">3</text>
<text x="367.1" y="143.1">6</text>
<text x="299.9" y="146.6">6</text>
<text x="345" y="148">AINR</text>
<text x="363.6" y="148.4">5</text>
<text x="363.6" y="144.9">6</text>
<text x="367.1" y="146.6">5</text>
<text x="378.3" y="147.8">VFD_SCK</text>
<text x="378.5" y="144.5">FILMENT_EN</text>
<text x="265.6" y="153" transform="rotate(-90 265.6 153)">LII_SW</text>
<text x="299.9" y="150.2">5</text>
<text x="299.9" y="153.7">4</text>
<text x="363.6" y="155.5">3</text>
<text x="363.6" y="151.9">4</text>
<text x="367.1" y="153.7">3</text>
<text x="367.1" y="150.2">4</text>
<text x="378.3" y="154.9">VFD_SDA</text>
<text x="378.3" y="151.3">VFD_CS</text>
<text x="299.9" y="157.2">2</text>
<text x="363.6" y="159">2</text>
<text x="367.1" y="160.8">1</text>
<text x="367.1" y="157.2">2</text>
<text x="378.3" y="158.4">VFD_RESET</text>
<text x="30" y="166.1">3</text>
<text x="30" y="162.5">4</text>
<text x="363.6" y="162.5">1</text>
<text x="30" y="169.6">2</text>
<text x="299.9" y="171.3">2</text>
<text x="363.6" y="173.1">6</text>
<text x="367.1" y="171.3">6</text>
<text x="299.9" y="178.4">5</text>
<text x="299.9" y="174.9">4</text>
<text x="345" y="179.8">AINL</text>
<text x="363.6" y="176.6">5</text>
<text x="367.1" y="178.4">4</text>
<text x="367.1" y="174.9">5</text>
<text x="378.5" y="179.8">AINL</text>
<text x="128.5" y="181.9">4</text>
<text x="133" y="183.3">NC</text>
<text x="151" y="183.3">SW</text>
<text x="158.7" y="181.9">5</text>
<text x="299.9" y="181.9">6</text>
<text x="299.9" y="185.5">3</text>
<text x="363.6" y="183.7">3</text>
<text x="363.6" y="180.2">4</text>
<text x="367.1" y="185.5">2</text>
<text x="367.1" y="181.9">3</text>
<text x="378.5" y="183.3">AINR</text>
<text x="32.2" y="189">VBUS</text>
<text x="42.5" y="190.7">B5</text>
<text x="42.5" y="187.2">B9</text>
<text x="128.5" y="189">3</text>
<text x="133" y="190.4">FB</text>
<text x="151" y="190.4">SW</text>
<text x="158.7" y="189">6</text>
<text x="299.9" y="189">1</text>
<text x="363.6" y="190.7">1</text>
<text x="363.6" y="187.2">2</text>
<text x="367.1" y="189">1</text>
<text x="378.6" y="186.8">LII_SW</text>
<text x="34.6" y="192.5">CC2</text>
<text x="42.5" y="197.8">A9</text>
<text x="128.5" y="196">2</text>
<text x="133" y="197.4">VIN</text>
<text x="149" y="197.4">GND</text>
<text x="158.7" y="196">7</text>
<text x="32.2" y="199.6">VBUS</text>
<text x="34.6" y="203.1">CC1</text>
<text x="42.5" y="201.3">A5</text>
<text x="128.5" y="203.1">1</text>
<text x="158.7" y="203.1">8</text>
<text x="104.7" y="204.5">PSU_EN</text>
<text x="133" y="204.5">EN</text>
<text x="149" y="204.5">GND</text>
<text x="299.4" y="224.3">4</text>
<text x="299.4" y="227.8">5</text>
<text x="302.9" y="226">FB</text>
<text x="315.6" y="226">VIN</text>
<text x="323" y="227.8">2</text>
<text x="323" y="224.3">3</text>
<text x="256" y="229.2">FILMENT_EN</text>
<text x="299.4" y="231.3">6</text>
<text x="302.9" y="229.6">EN</text>
<text x="302.9" y="233.1">BS</text>
<text x="316.2" y="229.6">SW</text>
<text x="85.7" y="237.5" transform="rotate(-90 85.7 237.5)">SYSFB</text>
<text x="186.3" y="237.5" transform="rotate(-90 186.3 237.5)">SYSFB</text>
<text x="34.6" y="241" transform="rotate(-90 34.6 241)">PSU_EN</text>
<text x="93.2" y="240.1">4</text>
<text x="97.7" y="241.5">NC</text>
<text x="115.7" y="241.5">SW</text>
<text x="123.5" y="240.1">5</text>
<text x="231.1" y="245.4">4</text>
<text x="93.2" y="247.2">3</text>
<text x="97.7" y="248.6">FB</text>
<text x="115.7" y="248.6">SW</text>
<text x="123.5" y="247.2">6</text>
<text x="204.4" y="249">3</text>
<text x="208.8" y="250.4">In</text>
<text x="222.3" y="246.8">TAB</text>
<text x="222.8" y="250.4">Out</text>
<text x="231.1" y="249">2</text>
<text x="93.2" y="254.2">2</text>
<text x="97.7" y="255.7">VIN</text>
<text x="113.7" y="255.7">GND</text>
<text x="123.5" y="254.2">7</text>
<text x="218.4" y="256.6" transform="rotate(-90 218.4 256.6)">1</text>
<text x="219.8" y="252.1" transform="rotate(-90 219.8 252.1)">GND</text>
<text x="93.2" y="261.3">1</text>
<text x="97.7" y="262.7">EN</text>
<text x="113.7" y="262.7">GND</text>
<text x="123.5" y="261.3">8</text>
<text x="85.7" y="283.9" transform="rotate(-90 85.7 283.9)">PSU_EN</text>
</g>
<g font-size="3.2">
<text x="119.5" y="58.1">VFILMENT</text>
<text x="275.7" y="58.1">GND</text>
<text x="119.9" y="68.7">VFD_VDD</text>
<text x="160.6" y="66.9">GND</text>
<text x="206.5" y="66.9">GND</text>
<text x="243.5" y="66.9">GND</text>
<text x="275.7" y="68.7">GND</text>
<text x="127.2" y="75.7">VHG</text>
<text x="127.2" y="82.8">VHP</text>
<text x="275.7" y="89.9">GND</text>
<text x="275.7" y="100.4">GND</text>
<text x="351.1" y="127.3">GND</text>
<text x="381.1" y="127.3">GND</text>
<text x="311" y="141">GND</text>
<text x="93.2" y="148">GND</text>
<text x="176.7" y="156.9">VHP</text>
<text x="311" y="158.7">GND</text>
<text x="233.2" y="162">VHP</text>
<text x="392.1" y="162.2">GND</text>
<text x="311" y="172.8">GND</text>
<text x="392.1" y="172.7">GND</text>
<text x="41.1" y="174.5">GND</text>
<text x="375.2" y="176.3">VSYS</text>
<text x="33.7" y="185.5">GND</text>
<text x="42.5" y="183.7">B12</text>
<text x="211.9" y="183.3">VHG</text>
<text x="261.2" y="183.9">GND</text>
<text x="17.2" y="187.2">2</text>
<text x="17.2" y="190.7">1</text>
<text x="20.7" y="189">GND</text>
<text x="311" y="190.4">GND</text>
<text x="392.1" y="190.4">GND</text>
<text x="17.2" y="194.3">4</text>
<text x="17.2" y="197.8">3</text>
<text x="20.7" y="192.5">GND</text>
<text x="20.7" y="196">GND</text>
<text x="33.7" y="196">GND</text>
<text x="42.5" y="194.3">A12</text>
<text x="20.7" y="199.6">GND</text>
<text x="345.9" y="202.7">GND</text>
<text x="358.2" y="202.7">GND FILAMENT DRIVER</text>
<text x="270" y="209.8">GND</text>
<text x="330.2" y="209.8">VFILMENT</text>
<text x="68.9" y="213.3">GND</text>
<text x="79.5" y="213.3">GND GND GND</text>
<text x="160.6" y="213.3">GND</text>
<text x="176.5" y="213.3">GND</text>
<text x="204.7" y="213.3">GND</text>
<text x="233" y="213.3">GND</text>
<text x="17.4" y="227.4">GND</text>
<text x="197" y="222">VSYS</text>
<text x="365.6" y="226">VSYS</text>
<text x="314.2" y="233.1">GND</text>
<text x="323" y="231.3">1</text>
<text x="365.5" y="229.2">VFILMENT</text>
<text x="229.3" y="236.2">VFD_VDD</text>
<text x="321.7" y="241.3">GND</text>
<text x="284.1" y="250.9">GND</text>
<text x="345.9" y="250.9">GND</text>
<text x="358.2" y="250.9">GND</text>
<text x="30.1" y="276.8">GND</text>
<text x="40.7" y="276.8">GND</text>
<text x="53" y="276.8">GND GND GND</text>
<text x="125.4" y="276.8">GND</text>
<text x="139.5" y="276.8">GND</text>
<text x="157.1" y="276.8">GNDGNDGNDGND GND</text>
<text x="197.7" y="276.8">GND</text>
<text x="215.3" y="276.8">GND</text>
<text x="233" y="276.8">GND</text>
</g>
<g font-size="3.2" fill="#69f">
<text x="370.4" y="208.7">VFILMENT = +3.3V</text>
<text x="370.4" y="212.3">NOT EK</text>
</g>
<g font-size="2.5" fill="#000080">
<text x="225.9" y="87.9">D1</text>
<text x="225.9" y="91.4">D2</text>
<text x="225.9" y="95">D3</text>
<text x="225.9" y="98.5">D4</text>
<text x="349.7" y="222">105/50V</text>
<text x="352.2" y="218.5">C34</text>
<text x="363.8" y="222">105/50V</text>
<text x="364.5" y="218.5">C30</text>
<text x="349.3" y="239.6">106/6.3V</text>
<text x="352.2" y="236.1">C29</text>
<text x="363.5" y="239.6">106/6.3V</text>
<text x="364.5" y="236.1">C27</text>
<text x="50.3" y="244.6" transform="rotate(-90 50.3 244.6)">D10</text>
<text x="53.8" y="245.8" transform="rotate(-90 53.8 245.8)">BZT52C3V3</text>
</g>
</svg>
